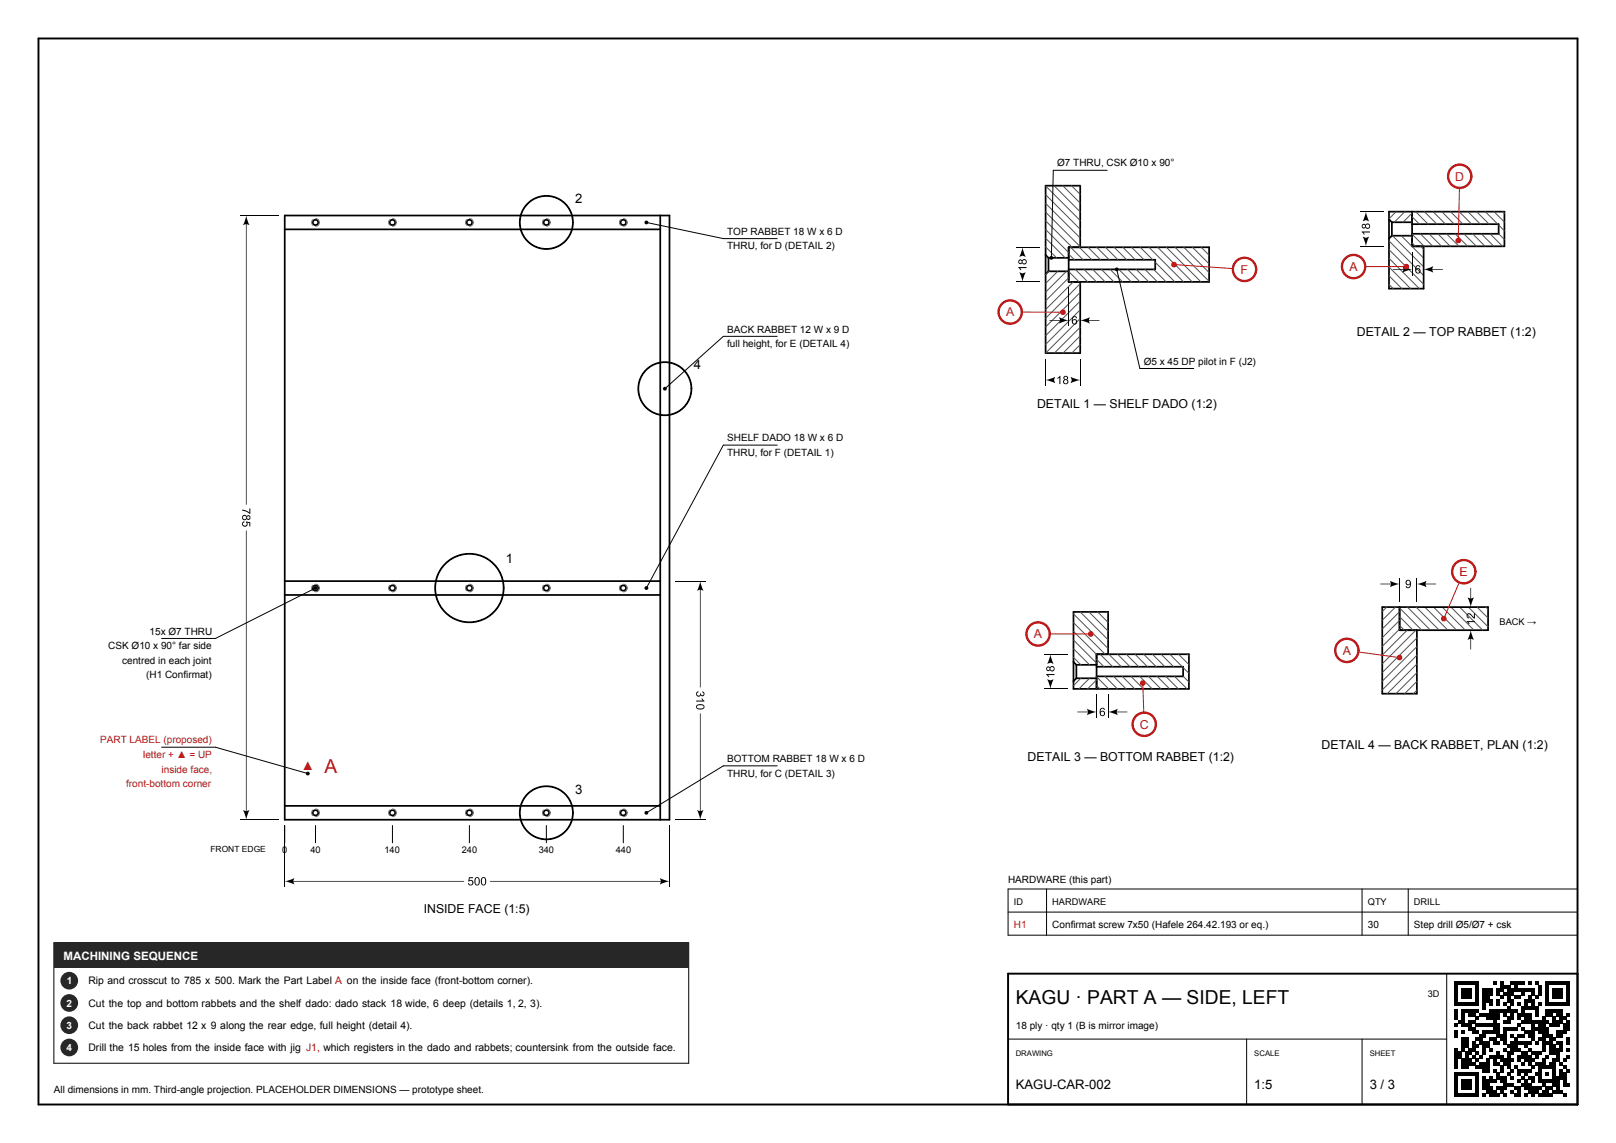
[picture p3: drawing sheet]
<svg xmlns="http://www.w3.org/2000/svg" width="420mm" height="297mm" viewBox="0 0 420 297" stroke-linecap="round" stroke-linejoin="round" font-family="sans-serif">
<path d="M0 0h420v297h-420z" fill="none" stroke="#fff" stroke-width=".26"/>
<path d="M10 10h400v277h-400zM410 253h-148v34" fill="none" stroke="#000" stroke-width=".5"/>
<g fill="none" stroke="#000" stroke-width=".45">
<path d="M74 56h100v157h-100zM74 59.6h97.6M171.6 56v157M361 57l.8 .7M361.8 57.7v3.5M361.8 57.7h5.2M367 55v9h24v-9h-30v20h9v-11M367 58.2h22.5v2.5h-22.5M271.8 66.3l.7 .7M272.5 67h5.3M272.5 70.5h5.3M272.5 70.5l-.7 .8"/>
<path d="M272.5 67v3.5M277.8 64.2h36.5v9h-36.5zM277.8 67.5h22.4v2.5h-22.4M280.8 64.2v-15.9h-9v43.4h9v-18.5M361.8 61.2h5.2M361.8 61.2l-.8 .8M74 154.6h97.6M74 151h97.6M363.7 157.7v6h23.1v-6h-27.5v22.6h9v-16.6M279 172l.7 .7M279.7 172.7h5.3M279.7 176.2h5.3"/>
<path d="M279.7 176.2l-.7 .8M279.7 172.7v3.5M285 173.2h22.5v2.5h-22.5M288 170v-11h-9v20h30v-9h-24v9M74 209.4h97.6"/>
<circle cx="82" cy="57.8" r=".71"/>
<circle cx="102" cy="57.8" r=".71"/>
<circle cx="122" cy="57.8" r=".71"/>
<circle cx="142" cy="57.8" r=".71"/>
<circle cx="162" cy="57.8" r=".71"/>
<circle cx="82" cy="152.8" r=".71"/>
<circle cx="102" cy="152.8" r=".71"/>
<circle cx="122" cy="152.8" r=".71"/>
<circle cx="142" cy="152.8" r=".71"/>
<circle cx="162" cy="152.8" r=".71"/>
<circle cx="82" cy="211.2" r=".71"/>
<circle cx="102" cy="211.2" r=".71"/>
<circle cx="122" cy="211.2" r=".71"/>
<circle cx="142" cy="211.2" r=".71"/>
<circle cx="162" cy="211.2" r=".71"/>
</g>
<g fill="none" stroke="#6e6e6e" stroke-width=".26" stroke-dasharray="1.6 .8">
<circle cx="82" cy="57.8" r="1.01"/>
<circle cx="102" cy="57.8" r="1.01"/>
<circle cx="122" cy="57.8" r="1.01"/>
<circle cx="142" cy="57.8" r="1.01"/>
<circle cx="162" cy="57.8" r="1.01"/>
<circle cx="82" cy="152.8" r="1.01"/>
<circle cx="102" cy="152.8" r="1.01"/>
<circle cx="122" cy="152.8" r="1.01"/>
<circle cx="142" cy="152.8" r="1.01"/>
<circle cx="162" cy="152.8" r="1.01"/>
<circle cx="82" cy="211.2" r="1.01"/>
<circle cx="102" cy="211.2" r="1.01"/>
<circle cx="122" cy="211.2" r="1.01"/>
<circle cx="142" cy="211.2" r="1.01"/>
<circle cx="162" cy="211.2" r="1.01"/>
</g>
<g fill="none" stroke="#505050" stroke-width=".26">
<path d="M271.8 59.6l6 6M271.8 57.4l6.8 6.8M271.8 55.1l9 9M271.8 52.8l9 9M271.8 50.6l9 9M271.8 48.3l9 9M273.9 48.3l6.9 6.8M276.2 48.3l4.6 4.5M278.5 48.3l2.3 2.2M280.7 48.3h.1M362.9 55l-1.9 1.9M365.1 55l-2.7 2.7"/>
<path d="M367 55.4l-2.4 2.3M367 57.6l-.1 .1M367 56.3l1.9 1.9M367.9 55l3.3 3.2M370.2 55l3.2 3.2M372.5 55l3.2 3.2M374.7 55l3.3 3.2M377 55l3.2 3.2M379.2 55l3.3 3.2M381.5 55l3.3 3.2M383.8 55l3.2 3.2M386 55l3.3 3.2"/>
<path d="M388.3 55l2.7 2.7M389.5 58.5l1.5 1.5M390.6 55l.4 .4M271.8 64.2l2.8 2.8M271.8 61.9l5.1 5.1M272.6 70.5l-.8 .9M274.9 70.5l-3.1 3.2M277.2 70.5l-5.4 5.4M277.8 72.2l-6 6M277.8 72.8l.4 .4M277.8 70.5l2.7 2.7M277.8 66l1.4 1.5"/>
<path d="M278.2 64.2l3.3 3.3M278.9 73.2l-7.1 7.2M279.5 70l3.2 3.2M280.5 64.2l3.3 3.3M280.8 73.7l-9 9M280.8 76l-9 9M280.8 78.2l-9 9M281.7 70l3.3 3.2M282.8 64.2l3.2 3.3M284 70l3.2 3.2M285 64.2l3.3 3.3M286.3 70l3.2 3.2"/>
<path d="M287.3 64.2l3.2 3.3M288.5 70l3.3 3.2M289.6 64.2l3.2 3.3M290.8 70l3.2 3.2M291.8 64.2l3.3 3.3M293 70l3.3 3.2M294.1 64.2l3.2 3.3M295.3 70l3.3 3.2M296.3 64.2l3.3 3.3M297.6 70l3.2 3.2M298.6 64.2l9 9M299.8 70l3.3 3.2"/>
<path d="M300.2 68.1l5.1 5.1M300.9 64.2l9 9M303.1 64.2l9 9M305.4 64.2l8.9 8.9M307.7 64.2l6.6 6.6M309.9 64.2l4.4 4.4M312.2 64.2l2.1 2.1M361 73.9l1.1 1.1M361 71.6l3.4 3.4M361 69.4l5.6 5.6M361 67.1l7.9 7.9M361 64.9l9 9"/>
<path d="M361 62.6l9 9M361.9 61.2l8.1 8.1M364.2 61.2l5.8 5.9M366.4 61.2l.6 .6M367 63.1l.9 .9M367 60.9l3.1 3.1M369.2 60.7l3.2 3.3M369.2 64l.8 .8M371.4 60.7l3.3 3.3M373.7 60.7l3.2 3.3M375.9 60.7l3.3 3.3M378.2 60.7l3.3 3.3"/>
<path d="M380.5 60.7l3.2 3.3M382.7 60.7l3.3 3.3M385 60.7l3.2 3.3M387.3 60.7l3.2 3.3M389.5 60.7l1.5 1.5M280.8 80.5l-9 9M280.8 82.8l-9 8.9M280.8 85l-6.8 6.7M280.8 87.3l-4.5 4.4M280.8 89.5l-2.3 2.2M279 159.5l9 9M280.7 159l7.3 7.3"/>
<path d="M283 159l5 5M285.3 159l2.7 2.7M287.5 159l.5 .5M360.4 157.7l-1.1 1.2M362.7 157.7l-3.4 3.5M363.7 158.9l-4.4 4.5M363.7 158l5.8 5.7M365.8 157.7l6 6M368.1 157.7l6 6M370.3 157.7l6 6M372.6 157.7l6 6M374.8 157.7l6 6"/>
<path d="M377.1 157.7l6 6M379.4 157.7l6 6M381.6 157.7l5.2 5.2M383.9 157.7l2.9 2.9M386.2 157.7l.6 .6M279 170.8l1.9 1.9M279 168.6l4.2 4.1M279 166.3l6 6M279 164l6 6M279 161.8l8.2 8.2M280.9 176.2l-1.9 1.9M283.2 176.2l-2.8 2.8"/>
<path d="M285 176.7l-2.3 2.3M285 178.9l-.1 .1M285 178.1l.9 .9M285 175.9l3.1 3.1M285 171.3l1.9 1.9M285.9 170l3.3 3.2M287.2 175.7l3.2 3.3M288.2 170l3.2 3.2M289.4 175.7l3.3 3.3M290.5 170l3.2 3.2M291.7 175.7l3.2 3.3M292.7 170l3.3 3.2"/>
<path d="M293.9 175.7l3.3 3.3M295 170l3.2 3.2M296.2 175.7l3.3 3.3M297.2 170l3.3 3.2M298.5 175.7l3.2 3.3M299.5 170l3.3 3.2M300.7 175.7l3.3 3.3M301.8 170l3.2 3.2M303 175.7l3.2 3.3M304 170l3.3 3.2M305.3 175.7l3.2 3.3M306.3 170l2.7 2.7"/>
<path d="M307.5 175.7l1.5 1.5M307.5 173.5l1.5 1.5M308.6 170l.4 .4M363.7 163.5l-4.4 4.5M363.7 161.2l-4.4 4.5M363.7 162.5l1.3 1.2M363.7 160.2l3.6 3.5M365.7 163.7l-6.4 6.5M368 163.7l-8.7 8.8M368.3 179.3l-1 1M368.3 177.1l-3.2 3.2M368.3 174.8l-5.5 5.5"/>
<path d="M368.3 172.5l-7.8 7.8M368.3 170.3l-9 9M368.3 168l-9 9M368.3 165.8l-9 9"/>
</g>
<g fill="none" stroke="#000" stroke-width=".26">
<path d="M62.5 56h10M168 57.8l20 4.2h14M287.7 44.3h-14l-.5 22.7M353.5 55h6M264.2 73.3h6M264.2 64.3h6M277.7 74.8v9.9M280.7 74.8v9.9M290.3 70l6 25.8h14M353.5 64h6M367 65.5v6M370 65.5v6"/>
<path d="M202 87.4h-14l-15.2 13.6M271.8 93.3v6.9M280.7 93.3v6.9M202 115.7h-14l-20 37.1M82 152.8l-26 13.1h-14M175.5 151h8M363.8 150.3v6M368.2 150.3v6M369.7 157.8h14.1M271.5 179h6M271.5 170h6M369.7 163.8h14.1"/>
<path d="M42 194.2h14l24 6.8M202 199h-14l-20 12.2M285 180.5v6M288 180.5v6M62.5 213h10M74 214.5v16M82 214.5v4.5M102 214.5v4.5M122 214.5v4.5M142 214.5v4.5M162 214.5v4.5M174 214.5v16"/>
<path d="M175.5 213h8M262 231h148v12h-148zM262 237h148M272 231v12M354 231v12M366 231v12M14 245h165v31.3h-165zM376 253v34M262 270h114M324 270v17M354 270v17"/>
<circle cx="142" cy="57.8" r="7"/>
<circle cx="142" cy="57.8" r="6.8"/>
<circle cx="172.8" cy="101" r="7"/>
<circle cx="172.8" cy="101" r="6.8"/>
<circle cx="122" cy="152.8" r="9"/>
<circle cx="122" cy="152.8" r="8.8"/>
<circle cx="142" cy="211.2" r="7"/>
<circle cx="142" cy="211.2" r="6.8"/>
</g>
<g fill="#000">
<path d="M64 56l.8 2.5-.7-.3v72.9h-.2v-72.9l-.7 .3zM355 55l.8 2.5-.8-.3-.8 .3zM265.8 64.2l.8 2.5-.8-.3-.9 .3zM264.9 70.7l.9 .4 .8-.4-.8 2.5zM264.7 69.4h2.1v.3h-1.7l.3 .5h-.2zM354.2 61.5l.8 .3 .8-.3-.8 2.5zM353.9 60.1h2.2v.3h-1.7l.3 .5h-.3zM362 69.9h2.8l-.3-.7 2.5 .8-2.5 .8 .3-.7h-2.8zM370 70l2.5-.8-.3 .7h2.8v.2h-2.8l.3 .7zM271.8 98.8l2.5-.9-.4 .9 .4 .8zM272.7 83.2h2.8l-.3-.8 2.6 .8-2.6 .9 .3-.8h-2.8zM274.8 98.2l.8-.5v2.1h-.3v-1.7l-.5 .3z"/>
<path d="M278.2 97.9l2.6 .9-2.6 .8 .4-.8zM280.8 83.2l2.5-.8-.3 .8h2.8v.1h-2.8l.3 .8zM63.1 135.7l.4-.3v.3a.48 .48 0 0 0-.2 .7 .48 .48 0 0 0 .8 .1 .48 .48 0 0 0-.2-.8l.1-.2 1.1 .2v1.1h-.3v-.9l-.6-.1a.72 .72 0 0 1-.2 .9 .72 .72 0 0 1-.9-.1 .72 .72 0 0 1 0-.9zM62.9 132.4l1.1 .3 .8 .5v-1.1h.3v1.4l-1.3-.6-.9-.2zM182 151l.8 2.5-.7-.3v25.4h-.2v-25.4l-.7 .3zM358.8 151.7h2.7l-.2-.8 2.4 .8-2.4 .9 .2-.8h-2.7zM368.3 151.7l2.5-.8-.3 .8h2.7v.1h-2.7l.3 .8zM382.2 152.7h.1v2.8l.8-.3-.9 2.5-.8-2.5 .8 .3zM381.3 159.5a1.15 1.15 0 0 1 1.6 .8l.2 .1v-1.1h.2v1.4l-.6-.4a.79 .79 0 0 0-1.3-.5l.1 .5 .3 .1v.3a.71 .71 0 0 1-.6-.5 .71 .71 0 0 1 .1-.7zM181.1 179.8l.4-.2v.3l-.2 .1a.43 .43 0 0 0-.1 .6 .43 .43 0 0 0 .6 .1 .43 .43 0 0 0 .2-.5h.2a.36 .36 0 0 0 .2 .4 .36 .36 0 0 0 .4-.1 .36 .36 0 0 0-.1-.5l-.2-.1v-.2a.59 .59 0 0 1 .6 .8 .59 .59 0 0 1-1 .1 .66 .66 0 0 1-1 .2 .66 .66 0 0 1 0-1zM273 170l.8 2.5-.8-.3-.8 .3zM272.2 176.5l.8 .3 .8-.3-.8 2.5z"/>
<path d="M271.9 175.1h2.2v.3h-1.7l.3 .5h-.3zM382.2 163.7l.9 2.6-.8-.3v2.8h-.1v-2.8l-.8 .3zM381.2 161.4h2.1v.2h-1.7l.4 .6h-.3zM180.9 182h1.7l-.3-.5h.3l.5 .8h-2.2zM280 184.9h2.8l-.3-.7 2.5 .8-2.5 .8 .3-.7h-2.8zM288 185l2.5-.8-.3 .7h2.8v.2h-2.8l.3 .7zM63.9 137.9h.2v72.9l.7-.3-.8 2.5-.8-2.5 .7 .3zM181.9 185.4h.2v25.4l.7-.3-.8 2.5-.8-2.5 .7 .3zM74 229l2.5-.8-.3 .7h44.4v.2h-44.4l.3 .7zM121.9 227.9h1.1v.3h-.9l-.1 .6a.71 .71 0 0 1 1 .3 .71 .71 0 0 1-.5 1 .71 .71 0 0 1-.9-.6h.3a.48 .48 0 0 0 .7 .2 .48 .48 0 0 0 .1-.8 .48 .48 0 0 0-.8 .2l-.2-.1zM127.4 228.9h44.4l-.3-.7 2.5 .8-2.5 .8 .3-.7h-44.4zM378 255h.9v.9h-.9z"/>
<path d="M378 255.9h.9v.9h-.9zM378 256.8h.9v.9h-.9zM378 257.7h.9v.9h-.9zM378 258.6h.9v1h-.9zM378 259.5h.9v1h-.9zM378.9 255h.9v.9h-.9zM379.8 255h.9v.9h-.9zM379.8 256.8h.9v.9h-.9zM379.8 257.7h.9v.9h-.9zM379.8 258.6h.9v1h-.9zM380.7 255h.9v.9h-.9zM380.7 256.8h.9v.9h-.9z"/>
<path d="M380.7 257.7h.9v.9h-.9zM380.7 258.6h.9v1h-.9zM381.6 255h1v.9h-1zM381.6 256.8h1v.9h-1zM381.6 257.7h1v.9h-1zM381.6 258.6h1v1h-1zM382.5 255h1v.9h-1zM383.4 255h1v.9h-1zM383.4 255.9h1v.9h-1zM383.4 256.8h1v.9h-1zM383.4 257.7h1v.9h-1zM383.4 258.6h1v1h-1z"/>
<path d="M383.4 259.5h1v1h-1zM385.3 256.8h.9v.9h-.9zM385.3 257.7h.9v.9h-.9zM385.3 258.6h.9v1h-.9zM385.3 259.5h.9v1h-.9zM386.2 256.8h.9v.9h-.9zM386.2 257.7h.9v.9h-.9zM386.2 258.6h.9v1h-.9zM386.2 259.5h.9v1h-.9zM387.1 256.8h.9v.9h-.9zM387.1 257.7h.9v.9h-.9zM387.1 259.5h.9v1h-.9z"/>
<path d="M388 255h.9v.9h-.9zM388.9 256.8h.9v.9h-.9zM388.9 257.7h.9v.9h-.9zM388.9 259.5h.9v1h-.9zM389.8 255h.9v.9h-.9zM389.8 255.9h.9v.9h-.9zM389.8 256.8h.9v.9h-.9zM389.8 258.6h.9v1h-.9zM390.7 255.9h.9v.9h-.9zM390.7 257.7h.9v.9h-.9zM391.6 255.9h1v.9h-1zM391.6 256.8h1v.9h-1z"/>
<path d="M391.6 257.7h1v.9h-1zM391.6 258.6h1v1h-1zM391.6 259.5h1v1h-1zM392.5 255h1v.9h-1zM392.5 256.8h1v.9h-1zM392.5 257.7h1v.9h-1zM392.5 259.5h1v1h-1zM393.4 255h1v.9h-1zM393.4 255.9h1v.9h-1zM393.4 256.8h1v.9h-1zM393.4 258.6h1v1h-1zM394.4 255h.9v.9h-.9z"/>
<path d="M394.4 256.8h.9v.9h-.9zM394.4 258.6h.9v1h-.9zM395.3 255h.9v.9h-.9zM395.3 256.8h.9v.9h-.9zM395.3 257.7h.9v.9h-.9zM396.2 256.8h.9v.9h-.9zM396.2 259.5h.9v1h-.9zM397.1 255h.9v.9h-.9zM397.1 256.8h.9v.9h-.9zM397.1 258.6h.9v1h-.9zM397.1 259.5h.9v1h-.9zM398 256.8h.9v.9h-.9z"/>
<path d="M398 257.7h.9v.9h-.9zM398 259.5h.9v1h-.9zM398.9 255h.9v.9h-.9zM398.9 258.6h.9v1h-.9zM399.8 255.9h.9v.9h-.9zM399.8 256.8h.9v.9h-.9zM399.8 257.7h.9v.9h-.9zM401.6 255h1v.9h-1zM401.6 255.9h1v.9h-1zM401.6 256.8h1v.9h-1zM401.6 257.7h1v.9h-1zM401.6 258.6h1v1h-1z"/>
<path d="M401.6 259.5h1v1h-1zM402.5 255h1v.9h-1zM403.4 255h1v.9h-1zM403.4 256.8h1v.9h-1zM403.4 257.7h1v.9h-1zM403.4 258.6h1v1h-1zM404.4 255h.9v.9h-.9zM404.4 256.8h.9v.9h-.9zM404.4 257.7h.9v.9h-.9zM404.4 258.6h.9v1h-.9zM405.3 255h.9v.9h-.9zM405.3 256.8h.9v.9h-.9z"/>
<path d="M405.3 257.7h.9v.9h-.9zM405.3 258.6h.9v1h-.9zM406.2 255h.9v.9h-.9zM407.1 255h.9v.9h-.9zM407.1 255.9h.9v.9h-.9zM407.1 256.8h.9v.9h-.9zM407.1 257.7h.9v.9h-.9zM407.1 258.6h.9v1h-.9zM407.1 259.5h.9v1h-.9zM378 260.4h.9v1h-.9zM378 262.3h.9v.9h-.9zM378 263.2h.9v.9h-.9z"/>
<path d="M378 264.1h.9v.9h-.9zM378 265.9h.9v.9h-.9zM378 267.7h.9v.9h-.9zM378 268.6h.9v1h-.9zM378 272.3h.9v.9h-.9zM378 273.2h.9v.9h-.9zM378 274.1h.9v.9h-.9zM378 275h.9v.9h-.9zM378 275.9h.9v.9h-.9zM378 276.8h.9v.9h-.9zM378 278.6h.9v1h-.9zM378 279.5h.9v1h-.9z"/>
<path d="M378.9 260.4h.9v1h-.9zM378.9 265h.9v.9h-.9zM378.9 273.2h.9v.9h-.9zM378.9 274.1h.9v.9h-.9zM378.9 278.6h.9v1h-.9zM379.8 260.4h.9v1h-.9zM379.8 262.3h.9v.9h-.9zM379.8 263.2h.9v.9h-.9zM379.8 264.1h.9v.9h-.9zM379.8 265h.9v.9h-.9zM379.8 265.9h.9v.9h-.9zM379.8 267.7h.9v.9h-.9z"/>
<path d="M379.8 269.5h.9v1h-.9zM379.8 270.4h.9v1h-.9zM379.8 271.4h.9v.9h-.9zM379.8 272.3h.9v.9h-.9zM379.8 275h.9v.9h-.9zM379.8 275.9h.9v.9h-.9zM379.8 276.8h.9v.9h-.9zM379.8 278.6h.9v1h-.9zM380.7 260.4h.9v1h-.9zM380.7 262.3h.9v.9h-.9zM380.7 265.9h.9v.9h-.9zM380.7 269.5h.9v1h-.9z"/>
<path d="M380.7 270.4h.9v1h-.9zM380.7 271.4h.9v.9h-.9zM380.7 273.2h.9v.9h-.9zM380.7 274.1h.9v.9h-.9zM380.7 275h.9v.9h-.9zM380.7 275.9h.9v.9h-.9zM380.7 276.8h.9v.9h-.9zM380.7 278.6h.9v1h-.9zM381.6 260.4h1v1h-1zM381.6 262.3h1v.9h-1zM381.6 263.2h1v.9h-1zM381.6 265h1v.9h-1z"/>
<path d="M381.6 265.9h1v.9h-1zM381.6 266.8h1v.9h-1zM381.6 272.3h1v.9h-1zM381.6 273.2h1v.9h-1zM381.6 275h1v.9h-1zM381.6 275.9h1v.9h-1zM381.6 278.6h1v1h-1zM382.5 260.4h1v1h-1zM382.5 262.3h1v.9h-1zM382.5 263.2h1v.9h-1zM382.5 265h1v.9h-1zM382.5 266.8h1v.9h-1z"/>
<path d="M382.5 267.7h1v.9h-1zM382.5 270.4h1v1h-1zM382.5 271.4h1v.9h-1zM382.5 272.3h1v.9h-1zM382.5 274.1h1v.9h-1zM382.5 275.9h1v.9h-1zM382.5 278.6h1v1h-1zM383.4 260.4h1v1h-1zM383.4 262.3h1v.9h-1zM383.4 264.1h1v.9h-1zM383.4 265.9h1v.9h-1zM383.4 267.7h1v.9h-1z"/>
<path d="M383.4 269.5h1v1h-1zM383.4 271.4h1v.9h-1zM383.4 273.2h1v.9h-1zM383.4 275h1v.9h-1zM383.4 276.8h1v.9h-1zM383.4 278.6h1v1h-1zM383.4 279.5h1v1h-1zM384.4 263.2h.9v.9h-.9zM384.4 265.9h.9v.9h-.9zM384.4 268.6h.9v1h-.9zM384.4 269.5h.9v1h-.9zM384.4 270.4h.9v1h-.9z"/>
<path d="M384.4 274.1h.9v.9h-.9zM384.4 275.9h.9v.9h-.9zM384.4 276.8h.9v.9h-.9zM385.3 260.4h.9v1h-.9zM385.3 261.4h.9v.9h-.9zM385.3 263.2h.9v.9h-.9zM385.3 265.9h.9v.9h-.9zM385.3 267.7h.9v.9h-.9zM385.3 268.6h.9v1h-.9zM385.3 270.4h.9v1h-.9zM385.3 271.4h.9v.9h-.9zM385.3 272.3h.9v.9h-.9z"/>
<path d="M385.3 273.2h.9v.9h-.9zM385.3 275.9h.9v.9h-.9zM385.3 276.8h.9v.9h-.9zM385.3 277.7h.9v.9h-.9zM385.3 279.5h.9v1h-.9zM386.2 263.2h.9v.9h-.9zM386.2 264.1h.9v.9h-.9zM386.2 265.9h.9v.9h-.9zM386.2 267.7h.9v.9h-.9zM386.2 270.4h.9v1h-.9zM386.2 271.4h.9v.9h-.9zM386.2 275h.9v.9h-.9z"/>
<path d="M386.2 275.9h.9v.9h-.9zM386.2 276.8h.9v.9h-.9zM386.2 277.7h.9v.9h-.9zM387.1 260.4h.9v1h-.9zM387.1 262.3h.9v.9h-.9zM387.1 263.2h.9v.9h-.9zM387.1 264.1h.9v.9h-.9zM387.1 265.9h.9v.9h-.9zM387.1 267.7h.9v.9h-.9zM387.1 269.5h.9v1h-.9zM387.1 272.3h.9v.9h-.9zM387.1 274.1h.9v.9h-.9z"/>
<path d="M387.1 279.5h.9v1h-.9zM388 262.3h.9v.9h-.9zM388 263.2h.9v.9h-.9zM388 264.1h.9v.9h-.9zM388 265h.9v.9h-.9zM388 265.9h.9v.9h-.9zM388 266.8h.9v.9h-.9zM388 267.7h.9v.9h-.9zM388 269.5h.9v1h-.9zM388 270.4h.9v1h-.9zM388 274.1h.9v.9h-.9zM388 275h.9v.9h-.9z"/>
<path d="M388 275.9h.9v.9h-.9zM388 277.7h.9v.9h-.9zM388.9 260.4h.9v1h-.9zM388.9 262.3h.9v.9h-.9zM388.9 263.2h.9v.9h-.9zM388.9 264.1h.9v.9h-.9zM388.9 265.9h.9v.9h-.9zM388.9 266.8h.9v.9h-.9zM388.9 267.7h.9v.9h-.9zM388.9 268.6h.9v1h-.9zM388.9 270.4h.9v1h-.9zM388.9 273.2h.9v.9h-.9z"/>
<path d="M388.9 274.1h.9v.9h-.9zM388.9 275.9h.9v.9h-.9zM388.9 278.6h.9v1h-.9zM388.9 279.5h.9v1h-.9zM389.8 262.3h.9v.9h-.9zM389.8 268.6h.9v1h-.9zM389.8 269.5h.9v1h-.9zM389.8 274.1h.9v.9h-.9zM389.8 275h.9v.9h-.9zM389.8 276.8h.9v.9h-.9zM389.8 277.7h.9v.9h-.9zM389.8 279.5h.9v1h-.9z"/>
<path d="M390.7 260.4h.9v1h-.9zM390.7 262.3h.9v.9h-.9zM390.7 263.2h.9v.9h-.9zM390.7 265h.9v.9h-.9zM390.7 266.8h.9v.9h-.9zM390.7 267.7h.9v.9h-.9zM390.7 268.6h.9v1h-.9zM390.7 269.5h.9v1h-.9zM390.7 270.4h.9v1h-.9zM390.7 272.3h.9v.9h-.9zM390.7 275h.9v.9h-.9zM390.7 275.9h.9v.9h-.9z"/>
<path d="M390.7 279.5h.9v1h-.9zM391.6 261.4h1v.9h-1zM391.6 262.3h1v.9h-1zM391.6 264.1h1v.9h-1zM391.6 265h1v.9h-1zM391.6 266.8h1v.9h-1zM391.6 271.4h1v.9h-1zM391.6 273.2h1v.9h-1zM391.6 274.1h1v.9h-1zM391.6 275h1v.9h-1zM391.6 275.9h1v.9h-1zM391.6 276.8h1v.9h-1z"/>
<path d="M391.6 278.6h1v1h-1zM392.5 260.4h1v1h-1zM392.5 262.3h1v.9h-1zM392.5 263.2h1v.9h-1zM392.5 264.1h1v.9h-1zM392.5 266.8h1v.9h-1zM392.5 268.6h1v1h-1zM392.5 270.4h1v1h-1zM392.5 271.4h1v.9h-1zM392.5 272.3h1v.9h-1zM392.5 273.2h1v.9h-1zM392.5 275h1v.9h-1z"/>
<path d="M392.5 277.7h1v.9h-1zM392.5 279.5h1v1h-1zM393.4 262.3h1v.9h-1zM393.4 266.8h1v.9h-1zM393.4 269.5h1v1h-1zM393.4 270.4h1v1h-1zM393.4 271.4h1v.9h-1zM393.4 272.3h1v.9h-1zM393.4 276.8h1v.9h-1zM394.4 260.4h.9v1h-.9zM394.4 263.2h.9v.9h-.9zM394.4 264.1h.9v.9h-.9z"/>
<path d="M394.4 265.9h.9v.9h-.9zM394.4 268.6h.9v1h-.9zM394.4 270.4h.9v1h-.9zM394.4 272.3h.9v.9h-.9zM394.4 274.1h.9v.9h-.9zM394.4 275h.9v.9h-.9zM394.4 277.7h.9v.9h-.9zM394.4 278.6h.9v1h-.9zM395.3 261.4h.9v.9h-.9zM395.3 262.3h.9v.9h-.9zM395.3 263.2h.9v.9h-.9zM395.3 265h.9v.9h-.9z"/>
<path d="M395.3 266.8h.9v.9h-.9zM395.3 268.6h.9v1h-.9zM395.3 270.4h.9v1h-.9zM395.3 273.2h.9v.9h-.9zM395.3 274.1h.9v.9h-.9zM395.3 275.9h.9v.9h-.9zM395.3 277.7h.9v.9h-.9zM395.3 279.5h.9v1h-.9zM396.2 260.4h.9v1h-.9zM396.2 261.4h.9v.9h-.9zM396.2 263.2h.9v.9h-.9zM396.2 264.1h.9v.9h-.9z"/>
<path d="M396.2 265h.9v.9h-.9zM396.2 267.7h.9v.9h-.9zM396.2 270.4h.9v1h-.9zM396.2 271.4h.9v.9h-.9zM396.2 273.2h.9v.9h-.9zM396.2 274.1h.9v.9h-.9zM396.2 275h.9v.9h-.9zM396.2 277.7h.9v.9h-.9zM396.2 278.6h.9v1h-.9zM397.1 261.4h.9v.9h-.9zM397.1 263.2h.9v.9h-.9zM397.1 264.1h.9v.9h-.9z"/>
<path d="M397.1 265h.9v.9h-.9zM397.1 267.7h.9v.9h-.9zM397.1 268.6h.9v1h-.9zM397.1 270.4h.9v1h-.9zM397.1 272.3h.9v.9h-.9zM397.1 274.1h.9v.9h-.9zM397.1 275h.9v.9h-.9zM397.1 275.9h.9v.9h-.9zM397.1 277.7h.9v.9h-.9zM397.1 279.5h.9v1h-.9zM398 260.4h.9v1h-.9zM398 261.4h.9v.9h-.9z"/>
<path d="M398 265h.9v.9h-.9zM398 265.9h.9v.9h-.9zM398 266.8h.9v.9h-.9zM398 267.7h.9v.9h-.9zM398 268.6h.9v1h-.9zM398 269.5h.9v1h-.9zM398 273.2h.9v.9h-.9zM398 275h.9v.9h-.9zM398 276.8h.9v.9h-.9zM398 279.5h.9v1h-.9zM398.9 261.4h.9v.9h-.9zM398.9 262.3h.9v.9h-.9z"/>
<path d="M398.9 263.2h.9v.9h-.9zM398.9 265h.9v.9h-.9zM398.9 266.8h.9v.9h-.9zM398.9 270.4h.9v1h-.9zM398.9 273.2h.9v.9h-.9zM398.9 274.1h.9v.9h-.9zM398.9 275.9h.9v.9h-.9zM398.9 278.6h.9v1h-.9zM399.8 260.4h.9v1h-.9zM399.8 265h.9v.9h-.9zM399.8 265.9h.9v.9h-.9zM399.8 266.8h.9v.9h-.9z"/>
<path d="M399.8 267.7h.9v.9h-.9zM399.8 269.5h.9v1h-.9zM399.8 273.2h.9v.9h-.9zM399.8 275.9h.9v.9h-.9zM399.8 276.8h.9v.9h-.9zM399.8 277.7h.9v.9h-.9zM399.8 278.6h.9v1h-.9zM399.8 279.5h.9v1h-.9zM400.7 264.1h.9v.9h-.9zM400.7 265h.9v.9h-.9zM400.7 265.9h.9v.9h-.9zM400.7 266.8h.9v.9h-.9z"/>
<path d="M400.7 267.7h.9v.9h-.9zM400.7 268.6h.9v1h-.9zM400.7 269.5h.9v1h-.9zM400.7 270.4h.9v1h-.9zM400.7 271.4h.9v.9h-.9zM400.7 272.3h.9v.9h-.9zM400.7 275h.9v.9h-.9zM400.7 275.9h.9v.9h-.9zM400.7 276.8h.9v.9h-.9zM401.6 260.4h1v1h-1zM401.6 262.3h1v.9h-1zM401.6 263.2h1v.9h-1z"/>
<path d="M401.6 265h1v.9h-1zM401.6 266.8h1v.9h-1zM401.6 267.7h1v.9h-1zM401.6 268.6h1v1h-1zM401.6 270.4h1v1h-1zM401.6 274.1h1v.9h-1zM401.6 276.8h1v.9h-1zM401.6 278.6h1v1h-1zM402.5 260.4h1v1h-1zM402.5 262.3h1v.9h-1zM402.5 263.2h1v.9h-1zM402.5 265.9h1v.9h-1z"/>
<path d="M402.5 268.6h1v1h-1zM402.5 269.5h1v1h-1zM402.5 270.4h1v1h-1zM402.5 271.4h1v.9h-1zM402.5 272.3h1v.9h-1zM402.5 273.2h1v.9h-1zM402.5 275.9h1v.9h-1zM402.5 276.8h1v.9h-1zM403.4 260.4h1v1h-1zM403.4 262.3h1v.9h-1zM403.4 264.1h1v.9h-1zM403.4 265h1v.9h-1z"/>
<path d="M403.4 265.9h1v.9h-1zM403.4 269.5h1v1h-1zM403.4 271.4h1v.9h-1zM403.4 272.3h1v.9h-1zM403.4 273.2h1v.9h-1zM403.4 275h1v.9h-1zM403.4 275.9h1v.9h-1zM403.4 276.8h1v.9h-1zM403.4 277.7h1v.9h-1zM403.4 278.6h1v1h-1zM403.4 279.5h1v1h-1zM404.4 260.4h.9v1h-.9z"/>
<path d="M404.4 262.3h.9v.9h-.9zM404.4 263.2h.9v.9h-.9zM404.4 265h.9v.9h-.9zM404.4 265.9h.9v.9h-.9zM404.4 267.7h.9v.9h-.9zM404.4 268.6h.9v1h-.9zM404.4 270.4h.9v1h-.9zM404.4 272.3h.9v.9h-.9zM404.4 273.2h.9v.9h-.9zM404.4 274.1h.9v.9h-.9zM404.4 275h.9v.9h-.9zM404.4 279.5h.9v1h-.9z"/>
<path d="M405.3 260.4h.9v1h-.9zM405.3 262.3h.9v.9h-.9zM405.3 263.2h.9v.9h-.9zM405.3 264.1h.9v.9h-.9zM405.3 265h.9v.9h-.9zM405.3 267.7h.9v.9h-.9zM405.3 268.6h.9v1h-.9zM405.3 270.4h.9v1h-.9zM405.3 271.4h.9v.9h-.9zM405.3 272.3h.9v.9h-.9zM405.3 275.9h.9v.9h-.9zM405.3 277.7h.9v.9h-.9z"/>
<path d="M405.3 278.6h.9v1h-.9zM405.3 279.5h.9v1h-.9zM406.2 260.4h.9v1h-.9zM406.2 264.1h.9v.9h-.9zM406.2 265.9h.9v.9h-.9zM406.2 266.8h.9v.9h-.9zM406.2 267.7h.9v.9h-.9zM406.2 275h.9v.9h-.9zM406.2 276.8h.9v.9h-.9zM406.2 278.6h.9v1h-.9zM406.2 279.5h.9v1h-.9zM407.1 260.4h.9v1h-.9z"/>
<path d="M407.1 263.2h.9v.9h-.9zM407.1 265h.9v.9h-.9zM407.1 265.9h.9v.9h-.9zM407.1 266.8h.9v.9h-.9zM407.1 269.5h.9v1h-.9zM407.1 270.4h.9v1h-.9zM407.1 272.3h.9v.9h-.9zM407.1 274.1h.9v.9h-.9zM407.1 277.7h.9v.9h-.9zM378 280.4h.9v1h-.9zM378 281.4h.9v.9h-.9zM378 282.3h.9v.9h-.9z"/>
<path d="M378 283.2h.9v.9h-.9zM378 284.1h.9v.9h-.9zM378.9 284.1h.9v.9h-.9zM379.8 280.4h.9v1h-.9zM379.8 281.4h.9v.9h-.9zM379.8 282.3h.9v.9h-.9zM379.8 284.1h.9v.9h-.9zM380.7 280.4h.9v1h-.9zM380.7 281.4h.9v.9h-.9zM380.7 282.3h.9v.9h-.9zM380.7 284.1h.9v.9h-.9zM381.6 280.4h1v1h-1z"/>
<path d="M381.6 281.4h1v.9h-1zM381.6 282.3h1v.9h-1zM381.6 284.1h1v.9h-1zM382.5 284.1h1v.9h-1zM383.4 280.4h1v1h-1zM383.4 281.4h1v.9h-1zM383.4 282.3h1v.9h-1zM383.4 283.2h1v.9h-1zM383.4 284.1h1v.9h-1zM385.3 280.4h.9v1h-.9zM385.3 281.4h.9v.9h-.9zM385.3 282.3h.9v.9h-.9z"/>
<path d="M385.3 284.1h.9v.9h-.9zM386.2 280.4h.9v1h-.9zM386.2 281.4h.9v.9h-.9zM386.2 282.3h.9v.9h-.9zM386.2 283.2h.9v.9h-.9zM387.1 280.4h.9v1h-.9zM387.1 282.3h.9v.9h-.9zM387.1 283.2h.9v.9h-.9zM387.1 284.1h.9v.9h-.9zM388 280.4h.9v1h-.9zM388 283.2h.9v.9h-.9zM388 284.1h.9v.9h-.9z"/>
<path d="M388.9 282.3h.9v.9h-.9zM388.9 284.1h.9v.9h-.9zM389.8 280.4h.9v1h-.9zM389.8 282.3h.9v.9h-.9zM389.8 283.2h.9v.9h-.9zM390.7 280.4h.9v1h-.9zM390.7 281.4h.9v.9h-.9zM390.7 282.3h.9v.9h-.9zM390.7 284.1h.9v.9h-.9zM391.6 281.4h1v.9h-1zM392.5 281.4h1v.9h-1zM392.5 283.2h1v.9h-1z"/>
<path d="M393.4 282.3h1v.9h-1zM393.4 284.1h1v.9h-1zM394.4 280.4h.9v1h-.9zM394.4 282.3h.9v.9h-.9zM394.4 283.2h.9v.9h-.9zM394.4 284.1h.9v.9h-.9zM395.3 281.4h.9v.9h-.9zM396.2 280.4h.9v1h-.9zM396.2 281.4h.9v.9h-.9zM396.2 282.3h.9v.9h-.9zM396.2 284.1h.9v.9h-.9zM397.1 281.4h.9v.9h-.9z"/>
<path d="M397.1 282.3h.9v.9h-.9zM397.1 283.2h.9v.9h-.9zM398 280.4h.9v1h-.9zM398 282.3h.9v.9h-.9zM398 283.2h.9v.9h-.9zM398 284.1h.9v.9h-.9zM398.9 282.3h.9v.9h-.9zM398.9 283.2h.9v.9h-.9zM399.8 280.4h.9v1h-.9zM399.8 282.3h.9v.9h-.9zM399.8 284.1h.9v.9h-.9zM400.7 280.4h.9v1h-.9z"/>
<path d="M400.7 281.4h.9v.9h-.9zM400.7 283.2h.9v.9h-.9zM400.7 284.1h.9v.9h-.9zM401.6 280.4h1v1h-1zM401.6 282.3h1v.9h-1zM401.6 283.2h1v.9h-1zM401.6 284.1h1v.9h-1zM402.5 280.4h1v1h-1zM402.5 282.3h1v.9h-1zM402.5 284.1h1v.9h-1zM403.4 280.4h1v1h-1zM403.4 281.4h1v.9h-1z"/>
<path d="M403.4 283.2h1v.9h-1zM404.4 280.4h.9v1h-.9zM404.4 281.4h.9v.9h-.9zM404.4 282.3h.9v.9h-.9zM404.4 283.2h.9v.9h-.9zM405.3 283.2h.9v.9h-.9zM406.2 280.4h.9v1h-.9zM406.2 281.4h.9v.9h-.9zM406.2 284.1h.9v.9h-.9zM407.1 281.4h.9v.9h-.9z"/>
<path d="M354.1 58.3a.57 .57 0 0 0-.1 .9 .57 .57 0 0 0 .9-.1 .64 .64 0 0 0 1 .2 .64 .64 0 0 0 0-1 .64 .64 0 0 0-1 .2l-.4-.4zM354.1 58.8a.35 .35 0 0 1 .7 0 .35 .35 0 0 1-.7 0zM355 58.8a.45 .45 0 0 1 .9 0 .45 .45 0 0 1-.9 0z"/>
<path d="M264.8 67.6a.57 .57 0 0 0 0 .8 .57 .57 0 0 0 .8-.1 .64 .64 0 0 0 1 .2 .64 .64 0 0 0 0-1 .64 .64 0 0 0-1 .2l-.4-.3zM264.9 68a.35 .35 0 0 1 .7 0 .35 .35 0 0 1-.7 0zM265.8 68a.44 .44 0 0 1 .8 0 .44 .44 0 0 1-.8 0z"/>
<path d="M368 69.2a1.23 1.23 0 0 0 .5 1.9 .68 .68 0 0 0 .7-.9 .68 .68 0 0 0-1.1-.2 .5 .5 0 0 1 .1-.8 .5 .5 0 0 1 .7 .3l.3-.1a.64 .64 0 0 0-.5-.5 .64 .64 0 0 0-.7 .3zM368.1 70.4a.47 .47 0 0 1 .9 0 .47 .47 0 0 1-.9 0z"/>
<path d="M276.5 97.8l-.1 .4 .3 .4a.64 .64 0 0 0-.2 1 .64 .64 0 0 0 1 0 .64 .64 0 0 0-.2-1 .57 .57 0 0 0 .1-.8 .57 .57 0 0 0-.9 0zM276.6 98.2a.35 .35 0 0 1 .7 0 .35 .35 0 0 1-.7 0zM276.5 99.2a.45 .45 0 0 1 .9 0 .45 .45 0 0 1-.9 0z"/>
<path d="M278.8 82.4a1.23 1.23 0 0 0 .5 1.9 .68 .68 0 0 0 .6-.9 .68 .68 0 0 0-1.1-.2 .5 .5 0 0 1 .2-.7 .5 .5 0 0 1 .7 .2h.2a.64 .64 0 0 0-.5-.5 .64 .64 0 0 0-.6 .2zM278.8 83.7a.5 .5 0 0 1 1 0 .5 .5 0 0 1-1 0z"/>
<path d="M63.1 134a.66 .66 0 0 0 0 1 .66 .66 0 0 0 1-.2 .54 .54 0 0 0 .8 .1 .54 .54 0 0 0 0-.8 .54 .54 0 0 0-.8 .1l-.3-.4zM64.2 134.5a.35 .35 0 0 1 .7 0 .35 .35 0 0 1-.7 0zM63.1 134.5a.45 .45 0 0 1 .9 0 .45 .45 0 0 1-.9 0z"/>
<path d="M365.5 150.9a.68 .68 0 0 0-.1 1 .68 .68 0 0 0 1-.1v.1a.48 .48 0 0 1-.1 .6 .48 .48 0 0 1-.7-.2h-.3a.71 .71 0 0 0 .9 .5 .71 .71 0 0 0 .5-.9 .84 .84 0 0 0-.2-1 .84 .84 0 0 0-1 0zM365.5 151.4a.45 .45 0 0 1 .9 0 .45 .45 0 0 1-.9 0z"/>
<path d="M272.1 173.3a.57 .57 0 0 0-.1 .9 .57 .57 0 0 0 .9-.1 .64 .64 0 0 0 1 .2 .64 .64 0 0 0 0-1 .64 .64 0 0 0-1 .2l-.4-.4zM272.1 173.8a.35 .35 0 0 1 .7 0 .35 .35 0 0 1-.7 0zM273 173.8a.45 .45 0 0 1 .9 0 .45 .45 0 0 1-.9 0z"/>
<path d="M181.1 183.2a.81 .81 0 0 0 .1 1 .81 .81 0 0 0 1 .2 .75 .75 0 0 0 .9-.9 .75 .75 0 0 0-1.1-.5zM181.3 183.4a1.2 1.2 0 0 1 1.6 .3 1.11 1.11 0 0 1-1.8 0z"/>
<path d="M286 184.1a1.23 1.23 0 0 0 .5 2 .68 .68 0 0 0 .7-1 .68 .68 0 0 0-1.1-.1 .5 .5 0 0 1 .1-.8 .5 .5 0 0 1 .7 .3l.3-.1a.64 .64 0 0 0-.5-.5 .64 .64 0 0 0-.7 .2zM286.1 185.4a.47 .47 0 0 1 .9 0 .47 .47 0 0 1-.9 0z"/>
<path d="M123.6 228a1.5 1.5 0 0 0 .2 2.1 1.1 1.1 0 0 0 .9-1.6l-.4-.5zM123.7 228.3l.3-.2a1.11 1.11 0 0 1 0 1.8 1.2 1.2 0 0 1-.3-1.6z"/>
<path d="M125.3 228a1.5 1.5 0 0 0 .2 2.1 1.1 1.1 0 0 0 .8-1.6l-.3-.5zM125.4 228.3l.3-.2a1.11 1.11 0 0 1 0 1.8 1.19 1.19 0 0 1-.3-1.6z"/>
<circle cx="168" cy="57.8" r=".5"/>
<circle cx="273.2" cy="67" r=".5"/>
<circle cx="290.2" cy="70" r=".5"/>
<circle cx="172.8" cy="101" r=".5"/>
<circle cx="82" cy="152.8" r=".5"/>
<circle cx="168" cy="152.8" r=".5"/>
<circle cx="80" cy="201" r=".5"/>
<circle cx="168" cy="211.2" r=".5"/>
</g>
<g fill="#bd1414" stroke="#bd1414" stroke-width=".26">
<path d="M265.8 81.1h10.4z"/>
<path d="M305.1 68.8l15.2 1z"/>
<path d="M353.2 169.4l10.5 1.5z"/>
<path d="M379.2 151.5l-4 9.2z"/>
<path d="M355 69.3h10.5z"/>
<path d="M379.3 49l-.3 13.5z"/>
<path d="M273 164.7h10.5z"/>
<path d="M297 177.5l.3 7.5z"/>
<path d="M259.3 81.1a3.2 3.2 0 0 0 6.5 0 3.2 3.2 0 0 0-6.5 0zM259.7 81.1a2.85 2.85 0 0 1 5.7 0 2.85 2.85 0 0 1-5.7 0z"/>
<path d="M320.2 70a3.2 3.2 0 0 0 6.5 0 3.2 3.2 0 0 0-6.5 0zM320.6 70a2.85 2.85 0 0 1 5.7 0 2.85 2.85 0 0 1-5.7 0z"/>
<path d="M346.8 169a3.2 3.2 0 0 0 6.5 0 3.2 3.2 0 0 0-6.5 0zM347.2 169a2.85 2.85 0 0 1 5.7 0 2.85 2.85 0 0 1-5.7 0z"/>
<path d="M377.2 148.5a3.2 3.2 0 0 0 6.4 0 3.2 3.2 0 0 0-6.4 0zM377.6 148.6a2.85 2.85 0 0 1 5.7 0 2.85 2.85 0 0 1-5.7 0z"/>
<path d="M348.6 69.3a3.2 3.2 0 0 0 6.4 0 3.2 3.2 0 0 0-6.4 0zM348.9 69.3a2.9 2.9 0 0 1 5.8 0 2.9 2.9 0 0 1-5.8 0z"/>
<path d="M376.2 45.8a3.2 3.2 0 0 0 6.4 0 3.2 3.2 0 0 0-6.4 0zM376.5 45.8a2.85 2.85 0 0 1 5.7 0 2.85 2.85 0 0 1-5.7 0z"/>
<path d="M266.6 164.7a3.2 3.2 0 0 0 6.4 0 3.2 3.2 0 0 0-6.4 0zM266.9 164.7a2.9 2.9 0 0 1 5.8 0 2.9 2.9 0 0 1-5.8 0z"/>
<path d="M294.2 188.2a3.2 3.2 0 0 0 6.4 0 3.2 3.2 0 0 0-6.4 0zM294.5 188.2a2.85 2.85 0 0 1 5.7 0 2.85 2.85 0 0 1-5.7 0z"/>
<circle cx="276.2" cy="81.1" r=".6"/>
<circle cx="305.1" cy="68.7" r=".6"/>
<circle cx="363.7" cy="170.9" r=".6"/>
<circle cx="375.2" cy="160.8" r=".6"/>
<circle cx="365.5" cy="69.3" r=".6"/>
<circle cx="379" cy="62.5" r=".6"/>
<circle cx="283.5" cy="164.7" r=".6"/>
<circle cx="297" cy="177.5" r=".6"/>
</g>
<g fill="#272727">
<path d="M14 245h165v6.5h-165z"/>
<circle cx="18" cy="254.8" r="2.3"/>
<circle cx="18" cy="260.6" r="2.3"/>
<circle cx="18" cy="266.4" r="2.3"/>
<circle cx="18" cy="272.2" r="2.3"/>
</g>
<text font-size="5" fill="#be1414" x="84.3" y="200.8">A</text>
<text font-size="5" x="264" y="261">KAGU · PART A — SIDE, LEFT</text>
<g font-size="3.4">
<text x="149.5" y="52.8">2</text>
<text x="180.3" y="96">4</text>
<text x="131.5" y="146.3">1</text>
<text x="149.5" y="206.2">3</text>
<text x="264" y="283">KAGU-CAR-002</text>
<text x="326" y="283">1:5</text>
<text x="356" y="283">3 / 3</text>
</g>
<g font-size="3.2" fill="#be1414">
<text x="378.2" y="47">D</text>
<text x="322.4" y="71.2">F</text>
<text x="350.7" y="70.4">A</text>
<text x="261.5" y="82.2">A</text>
<text x="379.3" y="149.7">E</text>
<text x="268.7" y="165.9">A</text>
<text x="349" y="170.2">A</text>
<text x="296.2" y="189.4">C</text>
<text x="78.4" y="200.2">▲</text>
</g>
<g font-size="3.2">
<text x="352.6" y="87.3">DETAIL 2 — TOP RABBET (1:2)</text>
<text x="269.5" y="106.1">DETAIL 1 — SHELF DADO (1:2)</text>
<text x="267.1" y="197.7">DETAIL 3 — BOTTOM RABBET (1:2)</text>
<text x="343.5" y="194.6">DETAIL 4 — BACK RABBET, PLAN (1:2)</text>
<text x="110.1" y="237.3">INSIDE FACE (1:5)</text>
</g>
<text font-size="3" fill="#fff" x="16.5" y="249.3">MACHINING SEQUENCE</text>
<g font-size="2.7">
<text x="23" y="255.8">Rip and crosscut to 785 x 500. Mark the Part Label A on the inside face (front-bottom corner).</text>
<text x="23" y="261.6">Cut the top and bottom rabbets and the shelf dado: dado stack 18 wide, 6 deep (details 1, 2, 3).</text>
<text x="23" y="267.4">Cut the back rabbet 12 x 9 along the rear edge, full height (detail 4).</text>
<text x="23" y="273.2">Drill the 15 holes from the inside face with jig J1, which registers in the dado and rabbets; countersink from the outside face.</text>
</g>
<g font-size="2.6">
<text x="274.8" y="43.2">Ø7 THRU, CSK Ø10 x 90°</text>
<text x="189" y="61">TOP RABBET 18 W x 6 D</text>
<text x="189" y="64.8">THRU, for D (DETAIL 2)</text>
<text x="189" y="86.4">BACK RABBET 12 W x 9 D</text>
<text x="189" y="90.2">full height, for E (DETAIL 4)</text>
<text x="297.2" y="94.7">Ø5 x 45 DP pilot in F (J2)</text>
<text x="189" y="114.7">SHELF DADO 18 W x 6 D</text>
<text x="189" y="118.5">THRU, for F (DETAIL 1)</text>
<text x="38.9" y="164.9">15x Ø7 THRU</text>
<text x="28.1" y="168.7">CSK Ø10 x 90° far side</text>
<text x="31.7" y="172.5">centred in each joint</text>
<text x="38" y="176.3">(H1 Confirmat)</text>
<text x="189" y="198">BOTTOM RABBET 18 W x 6 D</text>
<text x="189" y="201.8">THRU, for C (DETAIL 3)</text>
<text x="262" y="229.5">HARDWARE (this part)</text>
<text x="273.5" y="241.2">Confirmat screw 7x50 (Hafele 264.42.193 or eq.)</text>
<text x="355.5" y="241.2">30</text>
<text x="367.5" y="241.2">Step drill Ø5/Ø7 + csk</text>
<text x="264" y="267.5">18 ply · qty 1 (B is mirror image)</text>
<text x="14" y="284">All dimensions in mm. Third-angle projection. PLACEHOLDER DIMENSIONS — prototype sheet.</text>
</g>
<g font-size="2.6" fill="#be1414">
<text x="26" y="193.2">PART LABEL (proposed)</text>
<text x="37.2" y="197">letter + ▲ = UP</text>
<text x="42" y="200.8">inside face,</text>
<text x="32.8" y="204.6">front-bottom corner</text>
<text x="263.5" y="241.2">H1</text>
</g>
<g font-size="2.6" fill="#fff">
<text x="17.4" y="255.8">1</text>
<text x="17.3" y="261.5">2</text>
<text x="17.3" y="267.3">3</text>
<text x="17.3" y="273.1">4</text>
</g>
<g font-size="2.4">
<text x="389.8" y="162.5">BACK →</text>
<text x="73.3" y="221.5">0</text>
<text x="80.7" y="221.5">40</text>
<text x="99.9" y="221.5">140</text>
<text x="120" y="221.5">240</text>
<text x="140" y="221.5">340</text>
<text x="160" y="221.5">440</text>
<text x="263.5" y="235.2">ID</text>
<text x="273.5" y="235.2">HARDWARE</text>
<text x="355.5" y="235.2">QTY</text>
<text x="367.5" y="235.2">DRILL</text>
<text x="371.1" y="259">3D</text>
</g>
<text font-size="2.2" x="54.7" y="221.4">FRONT EDGE</text>
<g font-size="2">
<text x="264" y="274.5">DRAWING</text>
<text x="326" y="274.5">SCALE</text>
<text x="356" y="274.5">SHEET</text>
</g>
</svg>
